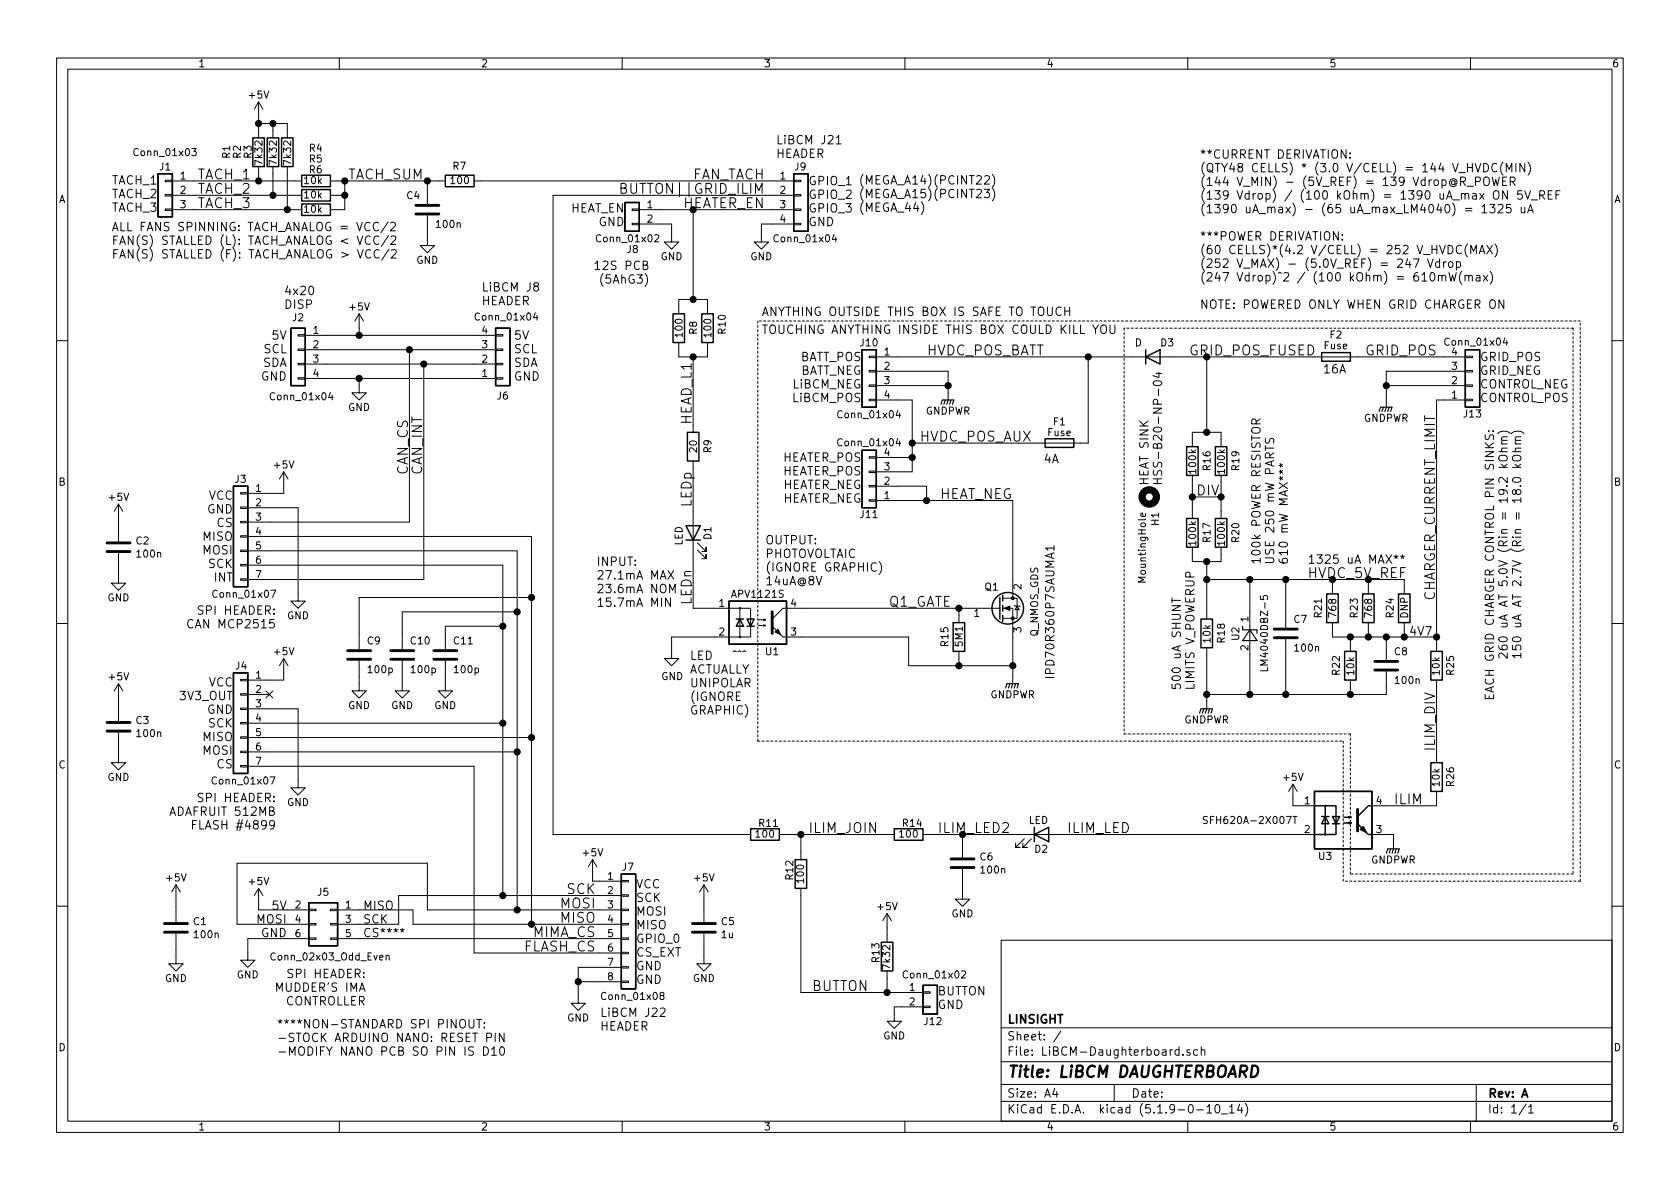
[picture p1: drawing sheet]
<svg xmlns="http://www.w3.org/2000/svg" width="297mm" height="210mm" viewBox="0 0 297 210" stroke-linecap="round" stroke-linejoin="round" font-family="sans-serif">
<g fill="none" stroke="#000" stroke-width=".18">
<path d="M10 10.3h277v189.9h-277zM12 12.2h273v186.1h-273zM45.7 18v6.4M45.7 18l-.7 1.3M45.7 18l.8 1.3M60 10.3v1.9M110 10.3v1.9M160 10.3v1.9M210 10.3v1.9M260 10.3v1.9M29.2 37h1.3v.2h-1.3zM29.2 31.9h1.3v.2h-1.3z"/>
<path d="M29.2 34.4h1.3v.3h-1.3zM30.5 32h22.8M30.5 34.5h22.8M30.5 37.1h22.8M33.9 26.3h.8l-.4 .4 .3 .2v.6h-.5l-.2-.1M45.7 29.5v2.5M45.7 21.8h5.1v2.6M48.3 21.8v2.6M48.3 29.5v5M50.8 29.5v7.6M58.4 32h20.3M58.4 34.5h2.6"/>
<path d="M61 32v5.1h-2.6M66.9 39.4a.72 .72 0 0 0-1 .5 .72 .72 0 0 0 .7 .9l.3-.1M68.6 39.2l-1.3 2M69.1 39.4l.5-.1 .2 .1 .1 .3-.9 1.1h.9M75.6 38.1v5.3h1.2l-1.2 1.3-1.3-1.3h1.3M75.6 32v4.1M83.8 32h56.5M109.8 33.3h.6l.2-.2a.44 .44 0 0 0-.2-.7h-.6v1.8h.7a.47 .47 0 0 0 .3-.5 .47 .47 0 0 0-.4-.4M111.8 39.5h1.2v.2h-1.2zM111.8 37h1.2v.2h-1.2zM113 39.6h5.7v3.2h1.3l-1.3 1.3-1.2-1.3h1.2M113 37.1h27.3"/>
<path d="M122.6 37.1v15.9M140.3 39.5h1.3v.2h-1.3zM140.3 37h1.3v.2h-1.3zM140.3 31.9h1.3v.2h-1.3zM140.3 34.4h1.3v.3h-1.3zM140.3 39.6h-5.7v3.2h1.3l-1.3 1.3-1.3-1.3h1.3M140.3 34.5h-42.5v113.1h34.9M147.9 24.4l.4-.5v1.5M147.9 25.4h.8M174 33.5h1l-.6 .5h.3l.3 .3-.1 .5-.2 .2h-.5l-.2-.2M174.1 31.2l.6-.1 .2 .1 .1 .3-1 1.1h1M175.4 30.8a1.71 1.71 0 0 1 0 2.3"/>
<path d="M175.4 33.2a1.71 1.71 0 0 1 0 2.3M238.7 27.8v.2M238.7 27v.2M259.1 36.8h1.1M259.1 37.3h1.1M259.4 32.9h1.1M260.9 32.1l.7-.1 .1-.2v-.4l-.2-.1h-.6v1.5M262 36.6l.5-.5v1.5M262 37.6h.9M262.3 28.9a.75 .75 0 0 1 .9 .7 .75 .75 0 0 1-.9 .8zM262.4 31.5a.51 .51 0 0 1 .6-.2 .51 .51 0 0 1 .3 .5v.5a.5 .5 0 0 1-.5 .5 .5 .5 0 0 1-.5-.5zM263.4 36.1h.9l-.5 .6 .4 .1 .1 .2-.1 .6h-.6l-.2-.1"/>
<path d="M263.8 31.3l.4 1.5 .3-1.1 .2 1.1 .4-1.5M264.1 33.9a.5 .5 0 0 1 .6-.2 .5 .5 0 0 1 .3 .5v.5a.5 .5 0 0 1-.5 .5 .5 .5 0 0 1-.5-.5zM264.7 29a.6 .6 0 0 0-.8 0 .6 .6 0 0 0-.1 .7 .55 .55 0 0 0 .2 .6 .55 .55 0 0 0 .7-.1M264.9 36.3l.6-.2 .2 .2v.3v.2l-.9 .8h.9M265.7 32h.5M265.7 28.7a1.8 1.8 0 0 0 0 2.3M266.3 30.4v-1.5l.5 1.1 .5-1.1v1.5M266.4 31.3h-.7v1.5h.7M266.5 33.7v1.5l-.8-1.5v1.5M267 32.1l.7-.1 .2-.2-.1-.4-.2-.1h-.6v1.5M267.1 36.1h-.7l-.1 .7 .2-.1 .5 .1 .2 .2-.1 .5-.2 .1h-.4l-.2-.1M267.4 32.1l.5 .7"/>
<path d="M268 28.9v1.5M269 36.6v1h.4l.2-.1M269.1 33.7h-.7l-.1 .7 .2-.1 .5 .1 .2 .2-.1 .5-.2 .1h-.4l-.2-.1M269.6 28.9v1.5l-.9-1.5v1.5M269.6 33.7l.5 1.5 .5-1.5M269.6 36.6v1M270.1 37.6l.5-1.5 .5 1.5M270.2 28.7a1.71 1.71 0 0 1 0 2.3M270.2 37.2h.8M270.7 35.4h1.2M272.2 34.5l.7-.1 .2-.2-.1-.3-.2-.2h-.6v1.5M272.6 34.5l.5 .7"/>
<path d="M273.7 34.4h.5M274.4 33.7h-.7v1.5h.7M275.1 34.4h.5M275.8 33.7h-.7v1.5M52.7 59.2h1.3v.2h-1.3zM54 59.3h33.6M54.7 50.7l.2-.1a.8 .8 0 0 1 .6 .6 .8 .8 0 0 1-.3 .8l-.1 .1a.83 .83 0 0 1-.4-1.4zM63.5 55.5v3.8M63.5 55.5l-.8 1.3M63.5 55.5l.8 1.3M67 41.9a.6 .6 0 0 0-.7 0 .6 .6 0 0 0-.2 .7 .55 .55 0 0 0 .2 .5 .55 .55 0 0 0 .7 0M67.1 44.3a.6 .6 0 0 0-.8 0 .6 .6 0 0 0-.2 .7 .55 .55 0 0 0 .3 .6 .55 .55 0 0 0 .7-.1"/>
<path d="M68.7 41.7l-1.3 1.9M68.8 44.1l-1.3 1.9M69.1 41.9l.6-.2 .2 .2 .1 .3-.1 .2-.8 .8h.9M69.2 44.3l.6-.2 .2 .2 .1 .3-1 1h1M87.6 59.2h1.3v.2h-1.3zM94.6 55.3l-.3 .9h.8M94.6 50.6l-.2-.3v-.2l.2-.1 .5 .1v.4l-.5 .1-.2 .3v.3l.2 .3 .5-.1 .1-.2v-.3l-.3-.3M94.9 55.8v.8M105.2 46.6l.4-.4v1.5M105.2 47.7h.9M115.8 41.6l.5-.1 .2 .4-.1 .2-.7 .7h.8M120 55.5v-2.5h5.1v2.5"/>
<path d="M147.5 41.4l-.3 .9h.8M147.8 41.9v.9M187.6 54.4a.6 .6 0 0 0-.7 0 .6 .6 0 0 0-.2 .7 .55 .55 0 0 0 .3 .6 .55 .55 0 0 0 .6-.1M188.3 54.3v1.5M188.3 55h.8M189.1 54.3v1.5M193.2 57.5l.5 .8 .5-.8M193.7 58.3v.7M194.7 57.7a.51 .51 0 0 1 .6-.2 .51 .51 0 0 1 .3 .5v.5a.51 .51 0 0 1-.5 .5 .51 .51 0 0 1-.5-.5zM196.3 57.5v1.2l.2 .3h.3l.3-.3v-1.2M237.3 42.3v.2M237.3 41.5v.2"/>
<path d="M249.9 45.8h1l-.6 1.5M252.4 45.8l.5 1.5 .5-1.5M253 48.3l.2-.1a.8 .8 0 0 1 .6 .6 .8 .8 0 0 1-.3 .8l-.2 .1a.83 .83 0 0 1-.3-1.4zM254.3 48.8l.2-.1 .4 .1 .1 .9M254.3 48.7v1M254.5 46.3h-.4l-.3 .3v.4l.2 .2h.5M254.5 45.8v1.5M255 48.9a.35 .35 0 0 1 .3-.2 .35 .35 0 0 1 .3 .2v.8M255.2 46.3v1M255.7 46.3h-.3l-.2 .3M256.2 46.4l.2-.1 .4 .1 .1 .6-.3 .3-.4-.2zM256.2 48.2l.3 1.5 .3-1.1 .3 1.1 .4-1.5"/>
<path d="M257.5 46.3a.48 .48 0 0 1 .7 .1v.7a.48 .48 0 0 1-.7 .1M257.5 46.3v1.5M258.4 43.5a.6 .6 0 0 0-.7 0 .6 .6 0 0 0-.2 .7 .55 .55 0 0 0 .3 .6 .55 .55 0 0 0 .6-.1M258.5 48a1.71 1.71 0 0 0 0 2.3M259 48.8h.1a.36 .36 0 0 1 .6 .1v.8M259 48.7v1M259.5 43.1a1.71 1.71 0 0 0 0 2.3M259.7 48.9l.2-.2 .3 .1 .1 .9M260 44.9v-1.5l.5 1 .5-1v1.5M261 48.8h.6l.1 .9M261.5 44.9l.5-1.5 .5 1.5M261.7 49l-.5 .1a.3 .3 0 0 0-.2 .3 .3 .3 0 0 0 .2 .3l.5-.1"/>
<path d="M261.7 44.4h.7M262.3 48.7l.7 1M262.9 43.4l1 1.5M263 48.7l-.7 1M263.5 48a1.8 1.8 0 0 1 0 2.3M263.5 53.2a.5 .5 0 0 1 .5-.2 .5 .5 0 0 1 .4 .5v.5a.5 .5 0 0 1-.3 .5 .5 .5 0 0 1-.5 0 1.2 1.2 0 0 1-.1-1.3zM263.9 43.4l-1 1.5M264.3 43.1a1.71 1.71 0 0 1 0 2.3M265.9 53v1.5l-.9-1.5v1.5M266.1 59.7l-.3 .9h.8M10 60.2h2M52.7 66.8h1.3v.3h-1.3z"/>
<path d="M52.7 64.3h1.3v.2h-1.3zM52.7 61.7h1.3v.3h-1.3zM54 66.9h33.6M54 64.4h33.6M54 61.8h33.6M58.4 69.4l-.3 .9h.8M58.7 69.9v.8M63.5 66.9v2.6h1.3l-1.3 1.2-1.3-1.2h1.3M72.4 61.8v30.5h-28.6M74.9 64.4v38.1h-31.1M87.6 61.7h1.3v.3h-1.3zM87.6 66.8h1.3v.3h-1.3z"/>
<path d="M87.6 64.3h1.3v.2h-1.3zM120 60.6v2.5h5.1v-2.5M122.6 63.1v13.3M153.7 70.6h1.2v.3h-1.2zM153.7 68.1h1.2v.2h-1.2zM153.7 63h1.2v.2h-1.2zM153.7 65.5h1.2v.3h-1.2zM154.9 70.7h6.4v12.7h-6.4M154.9 68.2h12.7M154.9 65.7h12.7v5M154.9 63.1h104.2M158.7 77.5l-.3 .9h.8"/>
<path d="M158.7 72.6l-.3 .9h.8M159.1 73v.9M159.1 78v.8M192.4 63.1v15.3h-31.1M204 67.5a.83 .83 0 0 1 1.4 .3 .94 .94 0 0 1-1.5 0zM204.4 66h1M204.8 68.8v1.2M204.9 65.8v1l-1.1-.4M210.8 79v-2.6h5.1v2.6M213.4 63.1v13.3M222.1 74.9l-.1-.7-.2-.1-.4 .1-.1 .2v.5h1.5M222.8 74.1l-.7 .5"/>
<path d="M223.7 78.8v.8M223.8 77.5a.62 .62 0 0 0 .1 .8h.4l.3-.6 .3-.2 .3 .3-.1 .6M245.1 68.2h14M259.1 63h1.2v.2h-1.2zM259.1 65.5h1.2v.3h-1.2zM259.1 70.6h1.2v.3h-1.2zM259.1 68.1h1.2v.2h-1.2zM259.1 70.7h-5.1v44.5M259.1 65.7h-14v6.3M266.4 60.2v.9M285 60.2h2M21 97.8v5.3h1.2l-1.2 1.3-1.3-1.3h1.3"/>
<path d="M21 89.1l-.8 1.3M21 89.1v6.7M21 89.1l.7 1.3M42.5 99.8h1.3v.3h-1.3zM42.5 97.3h1.3v.2h-1.3zM42.5 92.2h1.3v.3h-1.3zM42.5 89.7h1.3v.2h-1.3zM42.5 87.1h1.3v.3h-1.3zM42.5 94.7h1.3v.3h-1.3zM43.8 89.8h8.9v16.5h1.3l-1.3 1.3-1.3-1.3h1.3M43.8 94.9h50.2v68.5M43.8 97.4h47.6v63.5"/>
<path d="M43.8 99.9h45.1v58.5M50.2 83.4l-.8 1.3M50.2 83.4v3.8h-6.4M50.2 83.4l.7 1.3M122.6 81.5v26.1h10.1v5h-14v3.9h1.3l-1.3 1.2-1.2-1.2h1.2M123.3 97.3l1.5 1.5v-.8v.8h-.7M123.3 96l1.5 1.5v-.7v.7h-.7M153.7 80.8h1.2v.2h-1.2zM153.7 83.3h1.2v.3h-1.2zM153.7 88.4h1.2v.2h-1.2zM153.7 85.8h1.2v.3h-1.2zM154.9 88.5h24.2v17.3"/>
<path d="M154.9 86h8.9v2.5M154.9 80.9h6.4M155.4 99.3a1.71 1.71 0 0 1 0 2.3M185.9 97.9v.7M186.4 97.8l-1.5 .5 1.5 .5M186.4 96.9h-1.5l.4 .4M186.4 96.5v.8M202.5 90.8v.4l-.1 .1h-.6v-.5l.2-.1 .1 .6M210.8 84.1v1.2M210.8 91.7v-3.8h5.1v3.8M210.8 96.8v2.5h5.1v-2.5M213.4 99.3v10.2"/>
<path d="M215.9 84.1v1.2M226.1 83.4h.4M226.1 82.3h.4M226.3 83.1l.2 .3-.2 .4M226.3 81.9l.2 .4-.2 .3M226.8 83.2l-.3 .2 .3 .3M226.8 82.1l-.3 .2 .3 .2M246.5 98.3l.3 .2 .4-.2M246.6 98.7l.2-.2 .2 .2M246.8 98.1v.4M247.6 98.3l.4 .2 .3-.2M247.8 98.7l.2-.2 .2 .2"/>
<path d="M248 98.1v.4M10 110.3h2M34.1 109.7a.72 .72 0 0 0-1 .5 .72 .72 0 0 0 .7 .8l.3-.1M42.5 102.4h1.3v.2h-1.3zM47.9 104.4h.8l-.5 1.2M50.2 116.5v3.8h-6.4M50.2 116.5l-.8 1.2M50.2 116.5l.7 1.2M63.5 116.8v5.4h1.3l-1.3 1.2-1.3-1.2h1.3M71.1 116.8v5.4h1.3l-1.3 1.2-1.3-1.2h1.3M78.7 116.8v5.4h1.3l-1.3 1.2-1.2-1.2h1.2M88.9 110.7h-10.2v4.1"/>
<path d="M91.4 108.2h-20.3v6.6M94 105.7h-30.5v9.1M118.1 100.9l1 1.5M118.4 104.8v-1.5l.5 1.1 .5-1.1v1.5M118.5 105.7v1.5l-.8-1.5v1.5M119.1 100.9l-1 1.5M130.8 107.6v5M131.3 115.3l.3-.2 .3 .2M134.1 110.6h1.3l-.4 .1v-.2l.4 .1M134.1 109.6h1.3l-.4 .1v-.2l.4 .1M138.4 112.6h22.3v5.1h18.4M169.5 107.6v2.5"/>
<path d="M169.5 115.2v2.5M176.8 107.6h-38.4l-1.9 1.9M177.3 107.6h1.8v13.3M177.3 105.8h2.5v3.5h-2.5M179.3 107.1l.2 .1h.7l.1 .1M179.8 107.2l.4 .6h-.7zM207.2 105.7v.9M207.2 106.2h1.5M213.4 102.5h34.9v2.5M213.4 114.5v10.8M221 102.5v20.3M222.9 105.4v.6h.6l-.2-.4 .3-.3h.3l.2 .3-.1 .4"/>
<path d="M224.1 118v.6h-1.2M227.3 102.5v8.5M227.3 113v9.8M235.6 110.1v2.5h18.4M235.6 102.5v2.5M238.8 112.6v2.6M241.9 102.5v2.5M241.9 110.1v2.5M245.1 112.6v4.1M245.1 118.7v4.1h-31.7M248.3 110.1v2.5M265 114.2a.59 .59 0 0 0 .6 .7h.7a.48 .48 0 0 0 0-.8h-.6a.48 .48 0 0 0 0 .8h.1"/>
<path d="M265.1 112.8a.83 .83 0 0 1 1.4 .3 .94 .94 0 0 1-1.5 0zM265.5 110.2h1M266.3 110.2l.2 .2-.1 .4h-.9M266.5 115.5v.9l-1.1-.9-.3 .1-.1 .2 .1 .6M267.4 114.1v.8h.7l-.1-.2v-.5l.2-.1h.6l.1 .2v.4l-.1 .2M267.5 112.8a.83 .83 0 0 1 1.4 .3 .94 .94 0 0 1-1.5 0zM267.9 110.2h1M268.8 110.2l.1 .2-.1 .4h-.9M268.9 115.9h-1.5l.4 .5M268.9 108.7l-1.5 .5 1.5 .5M268.9 115.5v.9M285 110.3h2"/>
<path d="M21 129.5v5.4h1.2l-1.2 1.2-1.3-1.2h1.3M21 120.9v6.6M21 120.9l-.8 1.3M21 120.9l.7 1.3M42.5 132.8h1.3v.3h-1.3zM42.5 135.4h1.3v.2h-1.3zM42.5 130.3h1.3v.3h-1.3zM42.5 125.2h1.3v.3h-1.3zM42.5 122.7h1.3v.2h-1.3zM42.5 120.1h1.3v.3h-1.3zM42.5 127.8h1.3v.2h-1.3zM43.8 125.3h8.9v14h1.3l-1.3 1.3-1.3-1.3h1.3"/>
<path d="M43.8 122.8h3.8M43.8 127.9h45.1M43.8 130.4h50.2M43.8 133h47.6M43.8 135.5h40v33h26.1M47 122.2l1.2 1.2M47.8 137.4h.8l-.5 1.3M48.2 122.2l-1.2 1.2M228.6 138.7l.8 1.2M228.6 138.7v3.8h3.8M228.6 138.7l-.8 1.2M238.8 120.3v2.5"/>
<path d="M254 120.3v14.6M254 139.9v2.6h-11.4M262.6 122.8v.7h1.5v-.7M263.3 123.1v.4M263.7 121.6v.7M264.1 121.4l-1.5 .5 1.5 .5M30 144.2l.5-1.5 .5 1.5M30.2 143.8h.7M31.1 156.5l-.7 1.2M31.1 156.5v6.6M31.1 156.5l.8 1.2M34 145.8h.5"/>
<path d="M34.7 145.1h-.7v1.5M45.7 157.1v3.8h8.9M45.7 157.1l.8 1.3M45.7 157.1l-.7 1.3M104.8 152l-.8 1.3M104.8 152v3.8M104.8 152l.7 1.3M106 155.8h3.9M109.9 158.2h1.2v.3h-1.2zM109.9 155.7h1.2v.3h-1.2zM109.9 158.4h-39.4v5h-10.8M124.5 156.5v6.6"/>
<path d="M124.5 156.5l-.8 1.2M124.5 156.5l.7 1.2M137.8 147.6h20.3M141.6 157.1v18.4h21.6M141.6 147.6v4.4M163.2 147.6h69.2M170.2 153.7v5.3h1.2l-1.2 1.3-1.3-1.3h1.3M170.2 147.6v4M181.1 148.3l-1.5 1.6h.7h-.7v-.8M182.4 148.3l-1.6 1.6h.8h-.8v-.8M213.5 144.4h-.5l-.2 .1 .1 .4 .5 .2 .1 .3-.3 .2h-.4M228.6 144.4h.7"/>
<path d="M229 144.4v1.2M242.6 147.6h3.8v2.5M10 160.2h2M31.1 165.1v5.3h1.3l-1.3 1.3-1.3-1.3h1.3M54.6 165.9h1.3v.2h-1.3zM54.6 160.8h1.3v.2h-1.3zM54.6 163.3h1.3v.3h-1.3zM54.6 166h-10.8v3.8h-1.3l1.3 1.3 1.3-1.3h-1.3M58.4 165.9h1.3v.2h-1.3zM58.4 160.8h1.3v.2h-1.3zM58.4 163.3h1.3v.3h-1.3zM59.7 160.9h13.3v2.5h36.9"/>
<path d="M59.7 166h50.2M68.3 169.1l.2-.2 .3 .1v.8M68.3 168.9v.9M70.8 164.4l.3 .1 .4-.1M70.9 164.8l.2-.3 .2 .3M71.1 164.2v.3M102.2 173.6h7.7M109.9 168.4h1.2v.3h-1.2zM109.9 170.9h1.2v.3h-1.2zM109.9 173.5h1.2v.2h-1.2zM109.9 165.9h1.2v.2h-1.2zM109.9 160.8h1.2v.2h-1.2z"/>
<path d="M109.9 163.3h1.2v.3h-1.2zM109.9 171.1h-7.7v6.3h1.3l-1.3 1.3-1.2-1.3h1.2M109.9 160.9h-34.3v-8.3h-33.7v10.8h12.7M116.7 178.4l.6-.1 .2 .1 .1 .3-.9 1.1h.9M116.9 176l-.2-.1v-.3l.2-.1 .4 .1v.3l-.5 .2-.1 .2v.2l.2 .3 .4-.1 .1-.2-.1-.4-.1-.1M124.5 165.1v5.3h1.2l-1.2 1.3-1.3-1.3h1.3M156.8 161.5v5.1M156.8 171.7v3.8M156.8 161.5l.8 1.3M156.8 161.5l-.7 1.3M163.2 177.9h1.3v.3h-1.3zM163.2 175.4h1.3v.2h-1.3z"/>
<path d="M163.2 178h-5.1v2.6h-1.3l1.3 1.3 1.3-1.3h-1.3M170 171.8l.5-.1 .2 .3v.2l-.7 .7h.7M177 166.3h108v32h-108zM285 160.2h2M60 198.3v1.9M82.9 180.3v1.2l.2 .2a.48 .48 0 0 0 .6-.1l.1-1.3M84.3 180.3h.8M84.7 180.3v1.5M85.5 185.1a.76 .76 0 0 1 .9 .8 .76 .76 0 0 1-.9 .7zM85.6 181.6v.2M85.6 180.8v.2M86.1 183.5l.7-.1 .1-.2-.1-.4-.2-.1h-.5v1.5"/>
<path d="M86.9 185.5l.5-.4v1.5M86.9 186.6h.9M87.6 182.7v1.5M88.5 185.2l.2-.1a.79 .79 0 0 1 .4 1.4l-.3 .1a.83 .83 0 0 1-.3-1.4zM89.1 182.7v1.5l-.8-1.5v1.5M110 198.3v1.9M160 198.3v1.9M177 194.8h108M177 191.8h108M177 187.8h108M177 181.8h108M186.5 192.5l-.4 1h1"/>
<path d="M186.8 193v1M187.6 182.3l-1.3 2M197 191.8v3M208.5 185.7l-.4-.1-.4 .3 .1 .6 .3 .1 .4-.1M208.5 185.1v1.5M209.2 186.5v.1M210 198.3v1.9M210.4 185.7l-.4-.1-.2 .2 .1 .2 .5 .2v.3h-.6M211.6 196.3h1.2M211.8 185.7l-.5-.1-.3 .3 .1 .6 .2 .1 .5-.1M212.4 185.7l.2-.1 .4 .1v.9M212.4 185.1v1.5"/>
<path d="M213.4 195.8l.4-.5v1.5M213.4 196.8h.8M215 195.4l.3-.1a.94 .94 0 0 1 0 1.5 .8 .8 0 0 1-.6-.6 .8 .8 0 0 1 .3-.8zM216 197h1.1M217.4 195.8l.4-.5v1.5M217.4 196.8h.8M219.2 195.2l-.4 1.1h.9M219.5 195.8v1M220.2 195.1a1.71 1.71 0 0 1 0 2.3M260 198.3v1.9M261 191.8v6.5M269.8 195.2l-1.2 2"/>
<path d="M270.3 195.8l.4-.5v1.5M270.3 196.8h.8"/>
<circle cx="130.8" cy="112.6" r=".13"/>
<circle cx="130.8" cy="107.6" r=".13"/>
<circle cx="234.3" cy="142.5" r=".13"/>
<circle cx="234.3" cy="147.6" r=".13"/>
</g>
<path d="M221.4 188.4a.97 .97 0 0 1 1 .6 .97 .97 0 0 1-.3 1.2l-.5 .2h-.4z" fill="none" stroke="#000" stroke-width=".41"/>
<g fill="none" stroke="#000" stroke-width=".25">
<path d="M27.9 30.7h2.6v7.6h-2.6zM44.7 24.4h2v5.1h-2zM47.2 24.4h2.1v5.1h-2.1zM49.8 24.4h2v5.1h-2zM53.3 31h5.1v2h-5.1zM53.3 36.1h5.1v2h-5.1zM53.3 33.5h5.1v2.1h-5.1zM78.7 31h5.1v2h-5.1zM110.5 35.8h2.5v5.1h-2.5zM140.3 30.7h2.6v10.2h-2.6zM51.4 58h2.6v10.2h-2.6zM87.6 58h2.6v10.2h-2.6z"/>
<path d="M119 55.5h2v5.1h-2zM124.1 55.5h2v5.1h-2zM121.5 76.4h2.1v5.1h-2.1zM152.4 79.6h2.5v10.2h-2.5zM152.4 61.8h2.5v10.2h-2.5zM184.8 77.6h5.1v1.5h-5.1zM202.6 63.1l2.5-1.3v2.6zM202.6 61.8v2.6M209.8 79h2v5.1h-2zM214.9 79h2v5.1h-2zM233.7 62.4h5.1v1.5h-5.1zM259.1 61.8h2.5v10.2h-2.5z"/>
<path d="M41.3 86h2.5v17.8h-2.5zM121.3 93h2.5l-1.2 2.5zM121.3 95.5h2.5M209.8 91.7h2v5.1h-2zM214.9 91.7h2v5.1h-2zM41.3 119h2.5v17.8h-2.5zM128.9 106.3h10.2v7.6h-10.2zM130.2 109.5h1.2M130.8 109.5l.6 1.2h-1.2zM132.1 109.5h1.2l-.6 1.2zM132.1 110.7h1.2M168.5 110.1h2.1v5.1h-2.1z"/>
<path d="M176.8 105.7v3.8M177.3 105.3v1M177.3 107.1v1M177.3 108.8v1M212.3 109.5h2.1v5h-2.1zM234.6 105h2v5.1h-2zM237.7 115.2h2.1v5.1h-2.1zM240.9 105h2.1v5.1h-2.1zM247.3 105h2v5.1h-2zM253 115.2h2v5.1h-2zM232.4 139.9h10.2v10.2h-10.2zM253 134.9h2v5h-2z"/>
<path d="M54.6 159.6h5.1v7.7h-5.1zM109.9 154.6h2.5v20.3h-2.5zM132.7 146.6h5.1v2h-5.1zM140.6 152h2v5.1h-2zM158.1 146.6h5.1v2h-5.1zM182.9 147.6l2.5-1.3v2.5zM182.9 146.3v2.5M232.4 142.5h1.9v5.1h-1.9M233.7 144.4h1.2M234.3 142.5h1.9v5.1h-1.9M234.3 144.4l.6 1.3h-1.2zM235.6 144.4h1.3l-.7 1.3z"/>
<path d="M235.6 145.7h1.3M237.6 145.5h1.3l-.4 .2v-.3l.4 .1M237.6 144.5h1.3l-.4 .1v-.2l.4 .1M240 145.7l1.9 1.9h.7M242.6 142.5h-.7l-1.9 1.9M155.8 166.6h2.1v5.1h-2.1zM163.2 174.2h2.5v5.1h-2.5z"/>
<circle cx="178.2" cy="107.6" r="2.79"/>
</g>
<g fill="none" stroke="#000" stroke-width=".51">
<path d="M73.5 37.8h4.1M73.5 36.3h4.1M18.9 97.5h4.1M18.9 96h4.1M61.5 116.6h4M61.5 115.1h4M69.1 116.6h4.1M69.1 115.1h4.1M76.7 116.6h4.1M76.7 115.1h4.1M136.5 108.2v3.8M225.3 112.8h4.1"/>
<path d="M225.3 111.2h4.1M243.1 118.5h4M243.1 117h4M18.9 129.3h4.1M18.9 127.8h4.1M168.1 153.4h4.1M168.1 151.9h4.1M240 143.1v3.8M29.1 164.8h4M29.1 163.3h4M122.4 164.8h4.1M122.4 163.3h4.1"/>
</g>
<g fill="#000" stroke="#000" stroke-width=".18">
<path d="M137 111.8l.5-.6 .5 1.1zM136.5 110.7l1.9 1.9zM177.5 107.6l1.1-.4v.7z"/>
<circle cx="179.1" cy="109.3" r=".25"/>
<circle cx="179.1" cy="105.8" r=".25"/>
</g>
<circle cx="203.2" cy="87.9" r="1.27" fill="none" stroke="#000" stroke-width="1.3"/>
<g fill="none" stroke="#000" stroke-width=".2">
<path d="M166.4 71.5l.2-.8h2.1l-.3 .8M167.1 70.7l-.2 .8M167.6 70.7l-.2 .8M168.1 70.7l-.2 .8M243.8 72.8l.3-.8h2l-.2 .8M244.6 72l-.3 .8M245.1 72l-.2 .8M245.6 72l-.2 .8M219.7 110.7v.7h2.5v.6M221 111.4l1.2 1.9h-2.5zM177.8 121.7l.3-.8h2l-.3 .8M178.6 120.9l-.3 .8"/>
<path d="M179.1 120.9l-.3 .8M179.6 120.9l-.3 .8M212.1 126.1l.2-.8h2.1l-.3 .8M212.9 125.3l-.3 .8M213.4 125.3l-.3 .8M213.9 125.3l-.3 .8M245.1 150.9l.3-.8h2l-.3 .8M245.9 150.1l-.3 .8M246.4 150.1l-.3 .8M246.9 150.1l-.3 .8"/>
</g>
<g fill="#000" stroke="#000" stroke-width=".25">
<path d="M241 146.2l.6 1-1.1-.5z"/>
<circle cx="45.7" cy="21.8" r=".51"/>
<circle cx="45.7" cy="32" r=".51"/>
<circle cx="48.3" cy="21.8" r=".51"/>
<circle cx="48.3" cy="34.5" r=".51"/>
<circle cx="50.8" cy="37.1" r=".51"/>
<circle cx="61" cy="32" r=".51"/>
<circle cx="61" cy="34.5" r=".51"/>
<circle cx="75.6" cy="32" r=".51"/>
<circle cx="63.5" cy="59.3" r=".51"/>
<circle cx="122.6" cy="53" r=".51"/>
<circle cx="63.5" cy="66.9" r=".51"/>
<circle cx="72.4" cy="61.8" r=".51"/>
<circle cx="74.9" cy="64.4" r=".51"/>
<circle cx="122.6" cy="63.1" r=".51"/>
<circle cx="161.3" cy="78.4" r=".51"/>
<circle cx="167.6" cy="68.2" r=".51"/>
<circle cx="192.4" cy="63.1" r=".51"/>
<circle cx="213.4" cy="76.4" r=".51"/>
<circle cx="245.1" cy="68.2" r=".51"/>
<circle cx="161.3" cy="80.9" r=".51"/>
<circle cx="163.8" cy="88.5" r=".51"/>
<circle cx="210.8" cy="87.9" r=".51"/>
<circle cx="213.4" cy="99.3" r=".51"/>
<circle cx="215.9" cy="87.9" r=".51"/>
<circle cx="88.9" cy="110.7" r=".51"/>
<circle cx="91.4" cy="108.2" r=".51"/>
<circle cx="94" cy="105.7" r=".51"/>
<circle cx="169.5" cy="117.7" r=".51"/>
<circle cx="169.5" cy="107.6" r=".51"/>
<circle cx="179.1" cy="117.7" r=".51"/>
<circle cx="213.4" cy="102.5" r=".51"/>
<circle cx="221" cy="102.5" r=".51"/>
<circle cx="227.3" cy="102.5" r=".51"/>
<circle cx="238.8" cy="112.6" r=".51"/>
<circle cx="241.9" cy="112.6" r=".51"/>
<circle cx="245.1" cy="112.6" r=".51"/>
<circle cx="248.3" cy="112.6" r=".51"/>
<circle cx="254" cy="112.6" r=".51"/>
<circle cx="88.9" cy="127.9" r=".51"/>
<circle cx="91.4" cy="133" r=".51"/>
<circle cx="94" cy="130.4" r=".51"/>
<circle cx="213.4" cy="122.8" r=".51"/>
<circle cx="221" cy="122.8" r=".51"/>
<circle cx="227.3" cy="122.8" r=".51"/>
<circle cx="238.8" cy="122.8" r=".51"/>
<circle cx="88.9" cy="158.4" r=".51"/>
<circle cx="141.6" cy="147.6" r=".51"/>
<circle cx="91.4" cy="160.9" r=".51"/>
<circle cx="94" cy="163.4" r=".51"/>
<circle cx="102.2" cy="173.6" r=".51"/>
<circle cx="156.8" cy="175.5" r=".51"/>
</g>
<path d="M134 56.8v74.3M198.8 58v71.8M278.1 58h-79.3M278.1 58v96.6M279.4 56.8h-145.4M134 131.1h103.5M198.8 129.8h40M237.5 131.1v24.7M238.8 154.6v-24.8M278.1 154.6h-39.3M279.4 155.8h-41.9M279.4 155.8v-99" fill="none" stroke="#000" stroke-width=".18" stroke-dasharray=".4 .4"/>
<text font-size="2.8" x="178" y="190.5">Title: LiBCM DAUGHTERBOARD</text>
<g font-size="2.4">
<text x="35" y="34.3">TACH_2</text>
<text x="35" y="31.7">TACH_1</text>
<text x="61.4" y="31.7">TACH_SUM</text>
<text x="111.4" y="34.3">BUTTON||GRID_ILIM</text>
<text x="122.1" y="31.7">FAN_TACH</text>
<text x="35" y="36.8">TACH_3</text>
<text x="120.5" y="36.8">HEATER_EN</text>
<text x="163.8" y="62.9">HVDC_POS_BATT</text>
<text x="210.2" y="62.9">GRID_POS_FUSED</text>
<text x="241.3" y="62.9">GRID_POS</text>
<text x="122.3" y="75.2" transform="rotate(-90 122.3 75.2)">HEAD_L1</text>
<text x="162.6" y="78.1">HVDC_POS_AUX</text>
<text x="72.1" y="84.1" transform="rotate(-90 72.1 84.1)">CAN_CS</text>
<text x="74.7" y="84.1" transform="rotate(-90 74.7 84.1)">CAN_INT</text>
<text x="122.3" y="89.8" transform="rotate(-90 122.3 89.8)">LEDp</text>
<text x="165.8" y="88.3">HEAT_NEG</text>
<text x="211.5" y="87.6">DIV</text>
<text x="122.3" y="107" transform="rotate(-90 122.3 107)">LEDn</text>
<text x="156.9" y="107.3">Q1_GATE</text>
<text x="231.1" y="102.2">HVDC_5V_REF</text>
<text x="253.7" y="106.3" transform="rotate(-90 253.7 106.3)">CHARGER_CURRENT_LIMIT</text>
<text x="253.7" y="133" transform="rotate(-90 253.7 133)">ILIM_DIV</text>
<text x="246.4" y="142.2">ILIM</text>
<text x="142.9" y="147.3">ILIM_JOIN</text>
<text x="165.7" y="147.3">ILIM_LED2</text>
<text x="188.6" y="147.3">ILIM_LED</text>
<text x="99.2" y="160.6">MOSI</text>
<text x="100.3" y="158.1">SCK</text>
<text x="94.2" y="165.7">MIMA_CS</text>
<text x="99.2" y="163.2">MISO</text>
<text x="92.5" y="168.3">FLASH_CS</text>
<text x="143.5" y="175.3">BUTTON</text>
</g>
<g font-size="2.1">
<text x="137.2" y="25.5">LiBCM J21</text>
<text x="137.2" y="27.9">HEADER</text>
<text x="212.1" y="28.1">**CURRENT DERIVATION:</text>
<text x="19.8" y="32.6">TACH_1</text>
<text x="19.8" y="35">TACH_2</text>
<text x="142.9" y="32.8">GPIO_1 (MEGA_A14)(PCINT22)</text>
<text x="142.9" y="35.2">GPIO_2 (MEGA_A15)(PCINT23)</text>
<text x="212.1" y="30.5">(QTY48 CELLS) * (3.0 V/CELL) = 144 V_HVDC(MIN)</text>
<text x="212.1" y="32.9">(144 V_MIN) - (5V_REF) = 139 Vdrop@R_POWER</text>
<text x="212.1" y="35.3">(139 Vdrop) / (100 kOhm) = 1390 uA_max ON 5V_REF</text>
<text x="19.7" y="40.9">ALL FANS SPINNING: TACH_ANALOG = VCC/2</text>
<text x="19.8" y="37.5">TACH_3</text>
<text x="100.7" y="37.6">HEAT_EN</text>
<text x="105.8" y="40">GND</text>
<text x="142.9" y="37.6">GPIO_3 (MEGA_44)</text>
<text x="142.9" y="40">GND</text>
<text x="212.1" y="37.7">(1390 uA_max) - (65 uA_max_LM4040) = 1325 uA</text>
<text x="19.7" y="43.3">FAN(S) STALLED (L): TACH_ANALOG &lt; VCC/2</text>
<text x="19.7" y="45.7">FAN(S) STALLED (F): TACH_ANALOG &gt; VCC/2</text>
<text x="106.2" y="47.7">12S PCB</text>
<text x="212.1" y="42.5">***POWER DERIVATION:</text>
<text x="212.1" y="45">(60 CELLS)*(4.2 V/CELL) = 252 V_HVDC(MAX)</text>
<text x="212.1" y="47.4">(252 V_MAX) - (5.0V_REF) = 247 Vdrop</text>
<text x="50.2" y="52.2">4x20</text>
<text x="85.1" y="51.6">LiBCM J8</text>
<text x="85.1" y="54">HEADER</text>
<text x="106.8" y="50.2">(5AhG3)</text>
<text x="212.1" y="49.8">(247 Vdrop)^2 / (100 kOhm) = 610mW(max)</text>
<text x="50.2" y="54.6">DISP</text>
<text x="134.6" y="55.9">ANYTHING OUTSIDE THIS BOX IS SAFE TO TOUCH</text>
<text x="134.6" y="59">TOUCHING ANYTHING INSIDE THIS BOX COULD KILL YOU</text>
<text x="212.1" y="54.6">NOTE: POWERED ONLY WHEN GRID CHARGER ON</text>
<text x="46.4" y="64.9">SDA</text>
<text x="46.6" y="62.5">SCL</text>
<text x="48.3" y="60.1">5V</text>
<text x="90.8" y="60.1">5V</text>
<text x="90.8" y="62.5">SCL</text>
<text x="90.8" y="64.9">SDA</text>
<text x="141.3" y="63.9">BATT_POS</text>
<text x="261.6" y="63.9">GRID_POS</text>
<text x="46.2" y="67.3">GND</text>
<text x="90.8" y="67.3">GND</text>
<text x="140.1" y="68.7">LiBCM_NEG</text>
<text x="140.2" y="71.1">LiBCM_POS</text>
<text x="141.1" y="66.3">BATT_NEG</text>
<text x="234.3" y="66">16A</text>
<text x="261.6" y="66.3">GRID_NEG</text>
<text x="261.6" y="68.7">CONTROL_NEG</text>
<text x="261.6" y="71.1">CONTROL_POS</text>
<text x="138.3" y="81.7">HEATER_POS</text>
<text x="184.7" y="81.9">4A</text>
<text x="36.9" y="88.4">VCC</text>
<text x="138.1" y="86.5">HEATER_NEG</text>
<text x="138.1" y="88.9">HEATER_NEG</text>
<text x="138.3" y="84.1">HEATER_POS</text>
<text x="203.1" y="86" transform="rotate(-90 203.1 86)">HEAT SINK</text>
<text x="205.5" y="86" transform="rotate(-90 205.5 86)">HSS-B20-NP-04</text>
<text x="35.9" y="95.6">MISO</text>
<text x="36.6" y="90.8">GND</text>
<text x="38.4" y="93.2">CS</text>
<text x="35.9" y="98">MOSI</text>
<text x="36.9" y="100.5">SCK</text>
<text x="105.4" y="100.1">INPUT:</text>
<text x="135.3" y="96.3">OUTPUT:</text>
<text x="135.3" y="98.7">PHOTOVOLTAIC</text>
<text x="135.3" y="101.1">(IGNORE GRAPHIC)</text>
<text x="222.9" y="99.9" transform="rotate(-90 222.9 99.9)">100k POWER RESISTOR</text>
<text x="225.3" y="99.9" transform="rotate(-90 225.3 99.9)">USE 250 mW PARTS</text>
<text x="227.7" y="99.9" transform="rotate(-90 227.7 99.9)">610 mW MAX***</text>
<text x="231.1" y="99.7">1325 uA MAX**</text>
<text x="37.9" y="102.9">INT</text>
<text x="105.4" y="102.5">27.1mA MAX</text>
<text x="105.4" y="104.9">23.6mA NOM</text>
<text x="105.4" y="107.3">15.7mA MIN</text>
<text x="135.3" y="103.5">14uA@8V</text>
<text x="34.5" y="111.1">CAN MCP2515</text>
<text x="35.4" y="108.7">SPI HEADER:</text>
<text x="249.7" y="112.4">4V7</text>
<text x="266.6" y="109.2" transform="rotate(-90 266.6 109.2)">260 uA AT 5.0V (Rin = 19.2 kOhm)</text>
<text x="269" y="109.2" transform="rotate(-90 269 109.2)">150 uA AT 2.7V (Rin = 18.0 kOhm)</text>
<text x="121.9" y="116.7">LED</text>
<text x="121.9" y="119.1">ACTUALLY</text>
<text x="127.7" y="116.7">^^^</text>
<text x="32" y="123.8">3V3_OUT</text>
<text x="36.9" y="121.4">VCC</text>
<text x="121.9" y="121.5">UNIPOLAR</text>
<text x="121.9" y="123.9">(IGNORE</text>
<text x="186.4" y="120.3" transform="rotate(-90 186.4 120.3)">IPD70R360P7SAUMA1</text>
<text x="208.8" y="122.2" transform="rotate(-90 208.8 122.2)">500 uA SHUNT</text>
<text x="211.2" y="122.2" transform="rotate(-90 211.2 122.2)">LIMITS V_POWERUP</text>
<text x="264.2" y="121.3" transform="rotate(-90 264.2 121.3)">EACH GRID CHARGER CONTROL PIN SINKS:</text>
<text x="35.9" y="131.1">MISO</text>
<text x="36.6" y="126.2">GND</text>
<text x="36.9" y="128.6">SCK</text>
<text x="121.9" y="126.4">GRAPHIC)</text>
<text x="35.9" y="133.5">MOSI</text>
<text x="38.4" y="135.9">CS</text>
<text x="35.4" y="141.9">SPI HEADER:</text>
<text x="30.9" y="144.3">ADAFRUIT 512MB</text>
<text x="35.6" y="146.7">FLASH #4899</text>
<text x="48.3" y="160.9">5V</text>
<text x="64.1" y="160.9">MISO</text>
<text x="112.4" y="157.1">VCC</text>
<text x="112.4" y="159.5">SCK</text>
<text x="112.4" y="161.9">MOSI</text>
<text x="45.5" y="163.3">MOSI</text>
<text x="46.2" y="165.7">GND</text>
<text x="64.1" y="163.3">SCK</text>
<text x="64.1" y="165.7">CS****</text>
<text x="112.4" y="164.3">MISO</text>
<text x="112.4" y="166.7">GPIO_0</text>
<text x="51.3" y="173">SPI HEADER:</text>
<text x="112.4" y="169.2">CS_EXT</text>
<text x="112.4" y="171.6">GND</text>
<text x="112.4" y="174">GND</text>
<text x="49.3" y="175.4">MUDDER'S IMA</text>
<text x="50.3" y="177.8">CONTROLLER</text>
<text x="106" y="179.8">LiBCM J22</text>
<text x="165.7" y="176">BUTTON</text>
<text x="165.7" y="178.4">GND</text>
<text x="48.9" y="181.9">****NON-STANDARD SPI PINOUT:</text>
<text x="48.9" y="184.3">-STOCK ARDUINO NANO: RESET PIN</text>
<text x="106" y="182.2">HEADER</text>
<text x="178" y="184">Sheet: /</text>
<text x="178" y="181">LINSIGHT</text>
<text x="48.9" y="186.7">-MODIFY NANO PCB SO PIN IS D10</text>
<text x="178" y="186.7">File: LiBCM-Daughterboard.sch</text>
<text x="178" y="196.9">KiCad E.D.A. kicad (5.1.9-0-10_14)</text>
<text x="178" y="194.1">Size: A4</text>
<text x="200" y="194.1">Date:</text>
<text x="263" y="194.1">Rev: A</text>
<text x="263" y="196.9">Id: 1/1</text>
</g>
<g font-size="1.8">
<text x="35" y="11.9">1</text>
<text x="85" y="11.9">2</text>
<text x="135" y="11.9">3</text>
<text x="185" y="11.9">4</text>
<text x="235" y="11.9">5</text>
<text x="285" y="11.9">6</text>
<text x="44.1" y="17.4">+5V</text>
<text x="24" y="27.6">Conn_01x03</text>
<text x="40.7" y="28" transform="rotate(-90 40.7 28)">R1</text>
<text x="42.6" y="28" transform="rotate(-90 42.6 28)">R2</text>
<text x="44.5" y="28" transform="rotate(-90 44.5 28)">R3</text>
<text x="46.4" y="29" transform="rotate(-90 46.4 29)">7k32</text>
<text x="48.9" y="29" transform="rotate(-90 48.9 29)">7k32</text>
<text x="51.5" y="29" transform="rotate(-90 51.5 29)">7k32</text>
<text x="54.7" y="26.8">R4</text>
<text x="54.7" y="28.7">R5</text>
<text x="10.4" y="35.9">A</text>
<text x="28.2" y="30.1">J1</text>
<text x="31.9" y="31.7">1</text>
<text x="31.9" y="34.3">2</text>
<text x="53.9" y="32.6">10k</text>
<text x="53.9" y="35.1">10k</text>
<text x="54.7" y="30.7">R6</text>
<text x="72" y="35.2">C4</text>
<text x="79.8" y="32.6">100</text>
<text x="80.1" y="30">R7</text>
<text x="137.9" y="31.7">1</text>
<text x="137.9" y="34.3">2</text>
<text x="140.5" y="30.1">J9</text>
<text x="285.4" y="35.9">A</text>
<text x="31.9" y="36.8">3</text>
<text x="53.9" y="37.6">10k</text>
<text x="77.3" y="40.3">100n</text>
<text x="114.5" y="36.8">1</text>
<text x="114.5" y="39.4">2</text>
<text x="137.9" y="36.8">3</text>
<text x="137.9" y="39.4">4</text>
<text x="73.6" y="46.7">GND</text>
<text x="105.8" y="42.8">Conn_01x02</text>
<text x="110.9" y="44.7">J8</text>
<text x="116.8" y="46">GND</text>
<text x="132.7" y="46">GND</text>
<text x="137.2" y="42.8">Conn_01x04</text>
<text x="51.7" y="56.8">J2</text>
<text x="55.4" y="59">1</text>
<text x="61.9" y="54.9">+5V</text>
<text x="84.3" y="56.7">Conn_01x04</text>
<text x="85.2" y="59">4</text>
<text x="120.7" y="59.5" transform="rotate(-90 120.7 59.5)">100</text>
<text x="123.2" y="59.1" transform="rotate(-90 123.2 59.1)">R8</text>
<text x="125.8" y="59.5" transform="rotate(-90 125.8 59.5)">100</text>
<text x="128.3" y="59" transform="rotate(-90 128.3 59)">R10</text>
<text x="235.2" y="59.9">F2</text>
<text x="55.4" y="61.6">2</text>
<text x="55.4" y="64.1">3</text>
<text x="85.2" y="64.1">2</text>
<text x="85.2" y="61.6">3</text>
<text x="152.2" y="61.3">J10</text>
<text x="156.4" y="62.9">1</text>
<text x="156.4" y="65.4">2</text>
<text x="200.7" y="61.3">D</text>
<text x="205.3" y="61.3">D3</text>
<text x="234.1" y="61.8">Fuse</text>
<text x="255.8" y="61.1">Conn_01x04</text>
<text x="256.7" y="65.4">3</text>
<text x="256.7" y="62.9">4</text>
<text x="48.1" y="70.8">Conn_01x04</text>
<text x="55.4" y="66.7">4</text>
<text x="85.2" y="66.7">1</text>
<text x="87.9" y="70.7">J6</text>
<text x="156.4" y="67.9">3</text>
<text x="156.4" y="70.5">4</text>
<text x="256.7" y="70.5">1</text>
<text x="256.7" y="67.9">2</text>
<text x="61.5" y="72.7">GND</text>
<text x="148.4" y="74">Conn_01x04</text>
<text x="163.6" y="73.3">GNDPWR</text>
<text x="185.3" y="77.1">Fuse</text>
<text x="186.3" y="75.2">F1</text>
<text x="241.1" y="74.6">GNDPWR</text>
<text x="258.9" y="73.8">J13</text>
<text x="48.6" y="82.8">+5V</text>
<text x="123.2" y="79.9" transform="rotate(-90 123.2 79.9)">20</text>
<text x="125.8" y="80.1" transform="rotate(-90 125.8 80.1)">R9</text>
<text x="148.4" y="78.9">Conn_01x04</text>
<text x="156.4" y="83.2">3</text>
<text x="156.4" y="80.6">4</text>
<text x="211.5" y="83.6" transform="rotate(-90 211.5 83.6)">100k</text>
<text x="214" y="83.1" transform="rotate(-90 214 83.1)">R16</text>
<text x="216.6" y="83.6" transform="rotate(-90 216.6 83.6)">100k</text>
<text x="219.1" y="83.1" transform="rotate(-90 219.1 83.1)">R19</text>
<text x="10.4" y="85.9">B</text>
<text x="19.4" y="88.6">+5V</text>
<text x="41.6" y="85.4">J3</text>
<text x="45.2" y="87">1</text>
<text x="45.2" y="89.5">2</text>
<text x="156.4" y="88.3">1</text>
<text x="156.4" y="85.7">2</text>
<text x="285.4" y="85.9">B</text>
<text x="45.2" y="92.1">3</text>
<text x="45.2" y="94.6">4</text>
<text x="125.8" y="95.4" transform="rotate(-90 125.8 95.4)">D1</text>
<text x="152.2" y="91.6">J11</text>
<text x="204.9" y="92.9" transform="rotate(-90 204.9 92.9)">H1</text>
<text x="214" y="95.8" transform="rotate(-90 214 95.8)">R17</text>
<text x="219.1" y="95.8" transform="rotate(-90 219.1 95.8)">R20</text>
<text x="24.1" y="96.3">C2</text>
<text x="24.3" y="98.6">100n</text>
<text x="45.2" y="97.1">5</text>
<text x="45.2" y="99.7">6</text>
<text x="120.7" y="96.5" transform="rotate(-90 120.7 96.5)">LED</text>
<text x="211.5" y="96.3" transform="rotate(-90 211.5 96.3)">100k</text>
<text x="216.6" y="96.3" transform="rotate(-90 216.6 96.3)">100k</text>
<text x="19" y="106.3">GND</text>
<text x="37.9" y="105.7">Conn_01x07</text>
<text x="45.2" y="102.2">7</text>
<text x="127.2" y="107.3">1</text>
<text x="129.6" y="105.7">APV1121S</text>
<text x="139.9" y="107.3">4</text>
<text x="174.2" y="104.4">Q1</text>
<text x="180.6" y="104.2" transform="rotate(-90 180.6 104.2)">2</text>
<text x="202.6" y="102.8" transform="rotate(-90 202.6 102.8)">MountingHole</text>
<text x="50.7" y="109.5">GND</text>
<text x="65" y="114">C9</text>
<text x="72.7" y="114">C10</text>
<text x="80.3" y="114">C11</text>
<text x="127.2" y="112.4">2</text>
<text x="139.9" y="112.4">3</text>
<text x="172.2" y="109.1">1</text>
<text x="180.6" y="111.9" transform="rotate(-90 180.6 111.9)">3</text>
<text x="183.6" y="112.6" transform="rotate(-90 183.6 112.6)">Q_NMOS_GDS</text>
<text x="214" y="113.6" transform="rotate(-90 214 113.6)">10k</text>
<text x="216.6" y="113.6" transform="rotate(-90 216.6 113.6)">R18</text>
<text x="219.1" y="113.2" transform="rotate(-90 219.1 113.2)">U2</text>
<text x="220.7" y="110" transform="rotate(-90 220.7 110)">1</text>
<text x="228.8" y="110.2">C7</text>
<text x="233.7" y="109.2" transform="rotate(-90 233.7 109.2)">R21</text>
<text x="236.3" y="109" transform="rotate(-90 236.3 109)">768</text>
<text x="240.1" y="109.2" transform="rotate(-90 240.1 109.2)">R23</text>
<text x="242.6" y="109" transform="rotate(-90 242.6 109)">768</text>
<text x="246.4" y="109.2" transform="rotate(-90 246.4 109.2)">R24</text>
<text x="249" y="109.3" transform="rotate(-90 249 109.3)">DNP</text>
<text x="41.7" y="118.4">J4</text>
<text x="48.6" y="115.9">+5V</text>
<text x="65.2" y="119">100p</text>
<text x="72.8" y="119">100p</text>
<text x="80.5" y="119">100p</text>
<text x="135.4" y="115.9">U1</text>
<text x="167.7" y="114.2" transform="rotate(-90 167.7 114.2)">R15</text>
<text x="170.2" y="114.2" transform="rotate(-90 170.2 114.2)">5M1</text>
<text x="220.7" y="115" transform="rotate(-90 220.7 115)">2</text>
<text x="224.2" y="117.9" transform="rotate(-90 224.2 117.9)">LM4040DBZ-5</text>
<text x="229.1" y="115.2">100n</text>
<text x="236.9" y="119.3" transform="rotate(-90 236.9 119.3)">R22</text>
<text x="239.4" y="119.3" transform="rotate(-90 239.4 119.3)">10k</text>
<text x="246.6" y="115.9">C8</text>
<text x="254.6" y="119.3" transform="rotate(-90 254.6 119.3)">10k</text>
<text x="257.1" y="119.3" transform="rotate(-90 257.1 119.3)">R25</text>
<text x="19.4" y="120.3">+5V</text>
<text x="45.2" y="120">1</text>
<text x="45.2" y="122.5">2</text>
<text x="45.2" y="125.1">3</text>
<text x="61.5" y="125.4">GND</text>
<text x="69.2" y="125.4">GND</text>
<text x="76.8" y="125.4">GND</text>
<text x="116.9" y="120.3">GND</text>
<text x="175.1" y="123.5">GNDPWR</text>
<text x="246.8" y="120.9">100n</text>
<text x="24.1" y="128">C3</text>
<text x="24.3" y="130.3">100n</text>
<text x="45.2" y="127.6">4</text>
<text x="45.2" y="130.2">5</text>
<text x="209.3" y="127.9">GNDPWR</text>
<text x="10.4" y="135.9">C</text>
<text x="45.2" y="132.7">6</text>
<text x="45.2" y="135.2">7</text>
<text x="285.4" y="135.9">C</text>
<text x="19" y="138.1">GND</text>
<text x="37.8" y="138.7">Conn_01x07</text>
<text x="50.7" y="142.5">GND</text>
<text x="227" y="138.1">+5V</text>
<text x="230.7" y="142.2">1</text>
<text x="243.4" y="142.2">4</text>
<text x="254.6" y="139" transform="rotate(-90 254.6 139)">10k</text>
<text x="257.1" y="139" transform="rotate(-90 257.1 139)">R26</text>
<text x="133.8" y="148.1">100</text>
<text x="134.3" y="146.2">R11</text>
<text x="159.2" y="148.1">100</text>
<text x="159.7" y="146.2">R14</text>
<text x="181.9" y="145.7">LED</text>
<text x="213.7" y="145.7">SFH620A-2X007T</text>
<text x="230.7" y="147.3">2</text>
<text x="243.4" y="147.3">3</text>
<text x="29.5" y="155.9">+5V</text>
<text x="103.2" y="151.4">+5V</text>
<text x="107.5" y="155.6">1</text>
<text x="110.1" y="154">J7</text>
<text x="122.9" y="155.9">+5V</text>
<text x="140.3" y="155.5" transform="rotate(-90 140.3 155.5)">R12</text>
<text x="173.3" y="152.2">C6</text>
<text x="173.6" y="154.5">100n</text>
<text x="183" y="150.8">D2</text>
<text x="233.2" y="152.1">U3</text>
<text x="242.4" y="152.7">GNDPWR</text>
<text x="44.1" y="156.5">+5V</text>
<text x="52.2" y="160.6">2</text>
<text x="56.2" y="158.4">J5</text>
<text x="61.1" y="160.6">1</text>
<text x="107.5" y="158.1">2</text>
<text x="107.5" y="160.6">3</text>
<text x="142.2" y="156" transform="rotate(-90 142.2 156)">100</text>
<text x="155.2" y="161">+5V</text>
<text x="34.2" y="163.6">C1</text>
<text x="34.5" y="165.9">100n</text>
<text x="52.2" y="163.2">4</text>
<text x="52.2" y="165.7">6</text>
<text x="61.1" y="163.2">3</text>
<text x="61.1" y="165.7">5</text>
<text x="107.5" y="163.2">4</text>
<text x="107.5" y="165.7">5</text>
<text x="127.6" y="163.6">C5</text>
<text x="127.6" y="165.9">1u</text>
<text x="168.2" y="162.2">GND</text>
<text x="29.2" y="173.7">GND</text>
<text x="41.9" y="173">GND</text>
<text x="48.3" y="169.8">Conn_02x03_Odd_Even</text>
<text x="107.5" y="168.3">6</text>
<text x="107.5" y="170.8">7</text>
<text x="107.5" y="173.3">8</text>
<text x="122.5" y="173.7">GND</text>
<text x="155.5" y="170.1" transform="rotate(-90 155.5 170.1)">R13</text>
<text x="157.4" y="171.2" transform="rotate(-90 157.4 171.2)">7k32</text>
<text x="160" y="173">Conn_01x02</text>
<text x="106.7" y="176.8">Conn_01x08</text>
<text x="160.8" y="175.3">1</text>
<text x="160.8" y="177.8">2</text>
<text x="10.4" y="185.9">D</text>
<text x="100.3" y="180.6">GND</text>
<text x="156.2" y="183.8">GND</text>
<text x="163.5" y="181.3">J12</text>
<text x="285.4" y="185.9">D</text>
<text x="35" y="199.9">1</text>
<text x="85" y="199.9">2</text>
<text x="135" y="199.9">3</text>
<text x="185" y="199.9">4</text>
<text x="235" y="199.9">5</text>
<text x="285" y="199.9">6</text>
</g>
</svg>
